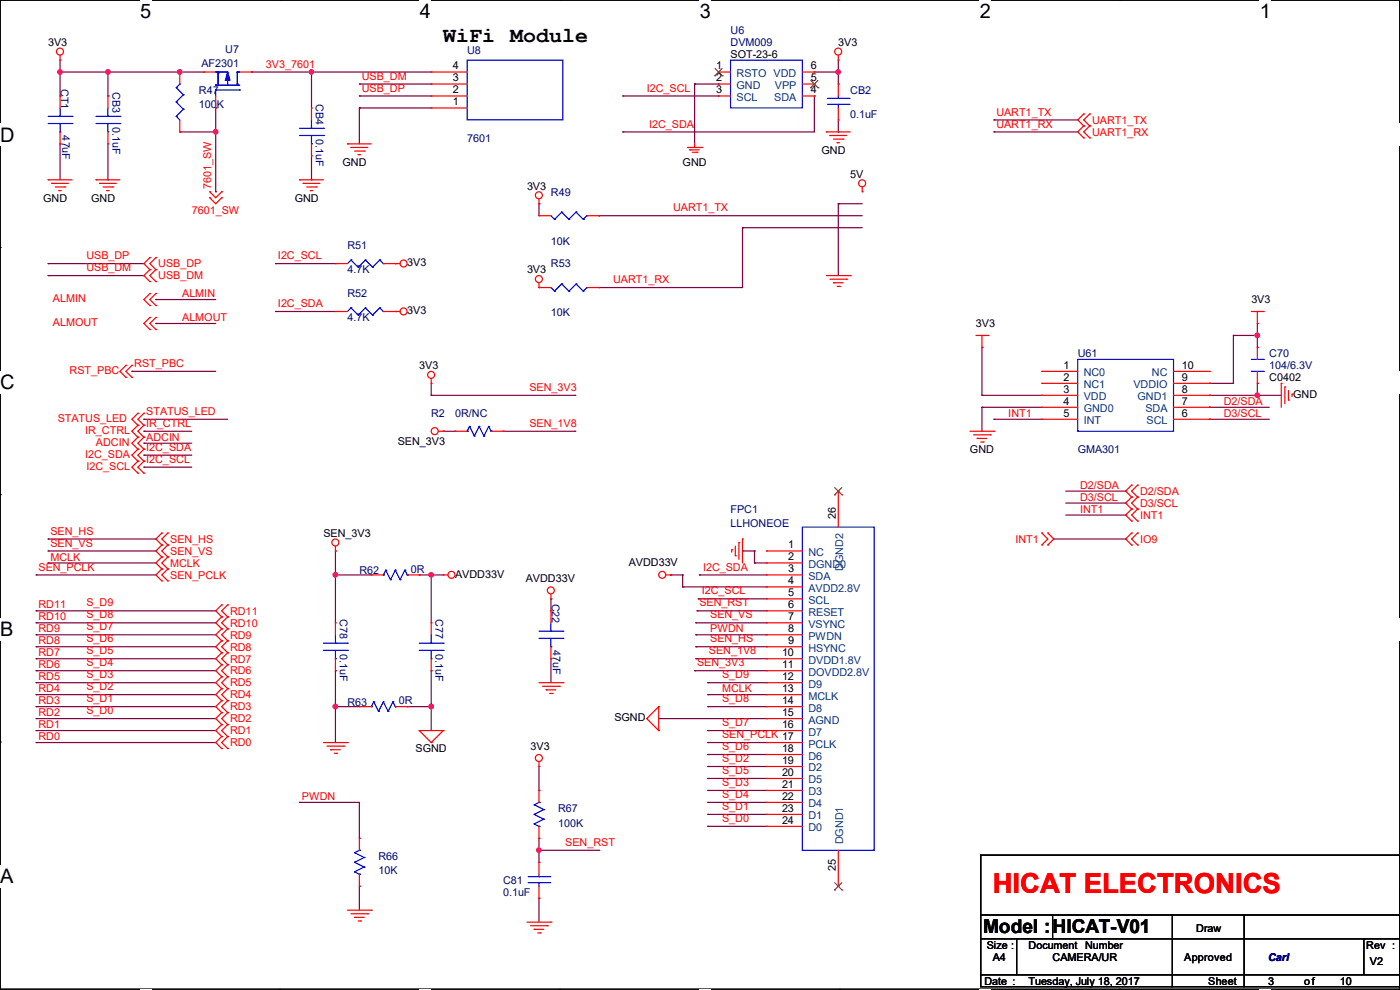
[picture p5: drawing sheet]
<svg xmlns="http://www.w3.org/2000/svg" width="297mm" height="210mm" viewBox="0 0 297 210" stroke-linecap="round" stroke-linejoin="round" font-family="sans-serif">
<path d="M0 0h297v209.8h-297z" fill="none" stroke="#000" stroke-width=".25"/>
<g fill="#fff">
<path d="M29.7 0h2.4v4.8h-2.4z"/>
<path d="M29.7 209.8h2.4v.2h-2.4z"/>
</g>
<path d="M59.4 0h.1M59.4 209.8h.1" fill="none" stroke="#000" stroke-width=".25"/>
<g fill="#fff">
<path d="M89.1 0h2.3v4.8h-2.3z"/>
<path d="M89.1 209.8h2.3v.2h-2.3z"/>
</g>
<path d="M118.8 0h.1M118.8 209.8h.1" fill="none" stroke="#000" stroke-width=".25"/>
<g fill="#fff">
<path d="M148.5 0h2.3v4.8h-2.3z"/>
<path d="M148.5 209.8h2.3v.2h-2.3z"/>
</g>
<path d="M178.2 0h.1M178.2 209.8h.1" fill="none" stroke="#000" stroke-width=".25"/>
<g fill="#fff">
<path d="M207.9 0h2.3v4.8h-2.3z"/>
<path d="M207.9 209.8h2.3v.2h-2.3z"/>
</g>
<path d="M237.6 0h.1M237.6 209.8h.1" fill="none" stroke="#000" stroke-width=".25"/>
<g fill="#fff">
<path d="M267.3 0h2.3v4.8h-2.3z"/>
<path d="M267.3 209.8h2.3v.2h-2.3z"/>
<path d="M0 26.2h3.1v4.8h-3.1z"/>
<path d="M297 26.2v4.8z"/>
<path d="M0 78.7h3.1v4.7h-3.1z"/>
<path d="M297 78.7v4.7z"/>
</g>
<path d="M0 52.5h.1M297 52.5h.1" fill="none" stroke="#000" stroke-width=".25"/>
<g fill="#fff">
<path d="M0 131.1h2.9v4.8h-2.9z"/>
<path d="M297 131.1v4.8z"/>
</g>
<path d="M0 104.9h.1M297 104.9h.1" fill="none" stroke="#000" stroke-width=".25"/>
<g fill="#fff">
<path d="M0 183.6h2.9v4.7h-2.9z"/>
<path d="M296.9 183.6h.1v4.7h-.1z"/>
</g>
<g fill="none" stroke="#000" stroke-width=".25">
<path d="M0 157.4h.1M297 157.4h.1M208.1 181.4h88.9v27.9h-88.9zM208.1 199.2h88.9M208.1 194.1h88.9M215.7 199.2h.1M215.7 199.2v7.6M223.3 194.1h.1M223.3 194.1v5.1M248.7 194.1h.1M248.7 194.1v15.2M263.9 194.1h.1"/>
<path d="M263.9 194.1v15.2M289.3 199.2h.1M289.3 199.2v7.6M297 199.2h.1M297 194.1h.1M208.1 206.8h.1M208.1 206.8h88.9"/>
</g>
<g fill="none" stroke="#800040" stroke-width=".25">
<path d="M12.7 15.3h.1M12.7 12.7v7.7M12.7 15.3h30.5M22.9 15.3v5.1M38.1 15.3h.1M53.4 15.3h.1M53.4 15.3h38.1M66.1 15.3h.1M66.1 15.3v7.6M76.2 17.8h.1M76.2 17.8h15.3M147.4 17.8h.1"/>
<path d="M147.4 17.8v12.7M147.4 17.8h5M172.8 15.3h5M177.8 15.3h.1M177.8 17.8h.1M177.8 12.7v5.1M12.7 30.5h.1M12.7 20.4h.1M12.7 30.5v7.6M22.9 38.1h.1M22.9 20.4h.1M22.9 30.5v7.6"/>
<path d="M38.1 28h.1M38.1 28h7.7M45.8 22.9h.1M45.8 22.9v17.8M66.1 38.1h.1M66.1 33.1v5M76.2 20.4h.1M76.2 22.9h.1M76.2 20.4h15.3M76.2 22.9v7.6M76.2 22.9h15.3M132.1 20.4h.1"/>
<path d="M132.1 28h.1M132.1 20.4h20.3M172.8 20.4h.1M172.8 20.4v7.6h-40.7M177.8 28h.1M177.8 25.4v2.6M210.9 25.4h.1M210.9 28h.1M210.9 28h17.7M210.9 25.4h17.7M10.2 55.9h.1M10.2 58.5h.1"/>
<path d="M10.2 55.9h20.3M10.2 58.5h20.3M45.8 40.7h.1M58.5 55.9h.1M58.5 55.9h12.7M114.3 43.2h.1M114.3 43.2v2.6M127 45.8h.1M127 45.8h55.9M157.5 48.3h.1M157.5 48.3h25.4M157.5 48.3v12.7h-30.5"/>
<path d="M177.8 43.2h.1M177.8 43.2h5.1M177.8 43.2v15.3M28 78.8h.1M28 78.8h17.8M33.1 63.5h.1M33.1 68.6h.1M33.1 63.5h12.7M33.1 68.6h12.7M58.5 66.1h.1M58.5 66.1h12.7M127 61h.1"/>
<path d="M208.3 73.7h.1M208.3 73.7v10.2M261.7 71.2h.1M261.7 71.2v10.1h-5.1M261.7 71.2h5M266.7 68.6h.1M266.7 73.7h.1M266.7 68.6v5.1M30.5 88.9h.1M30.5 91.5h.1M30.5 94h.1M30.5 96.6h.1"/>
<path d="M30.5 99.1h.1M30.5 91.5h10.2M30.5 88.9h17.8M30.5 94h10.2M30.5 96.6h10.2M30.5 99.1h10.2M91.5 83.9h.1M91.5 81.3v2.6M91.5 83.9h30.5M94 91.5h.1M94 91.5h2.6M106.7 91.5h15.3"/>
<path d="M122 91.5h.1M122 83.9h.1M208.3 83.9h.1M208.3 86.4h.1M208.3 86.4v5.1M208.3 83.9h12.7M208.3 86.4h12.7M210.9 88.9h.1M210.9 88.9h10.1M256.6 81.3h.1M256.6 83.9h.1M256.6 86.4h.1"/>
<path d="M256.6 88.9h.1M256.6 88.9h12.7M256.6 83.9h15.2M256.6 86.4h12.7M266.7 81.3h.1M266.7 83.9h.1M266.7 81.3v2.6M10.2 114.3h.1M10.2 116.9h.1M10.2 119.4h.1M10.2 116.9h22.9M10.2 119.4h22.9"/>
<path d="M10.2 114.3h22.9M71.2 116.9h.1M71.2 116.9v15.2M157.5 116.9h.1M157.5 116.9h2.6M160.1 119.4h.1M160.1 116.9h.1M160.1 119.4h2.5M160.1 116.9v2.5M223.6 114.3h15.2M226.1 104.2h12.7M226.1 106.7h12.7"/>
<path d="M226.1 109.3h12.7M238.8 104.2h.1M238.8 106.7h.1M238.8 109.3h.1M238.8 114.3h.1M7.7 122h.1M7.7 129.6h.1M7.7 132.1h.1M7.7 134.7h.1M7.7 137.2h.1M7.7 139.7h.1M7.7 122h25.4"/>
<path d="M7.7 129.6h38.1M7.7 132.1h38.1M7.7 134.7h38.1M7.7 137.2h38.1M7.7 139.7h38.1M71.2 122h.1M71.2 122h7.6M88.9 122h.1M88.9 122h5.1M91.5 122h.1M91.5 122v10.1M116.9 139.7h.1"/>
<path d="M116.9 127h.1M116.9 127v2.6M116.9 139.7v5.1M142.3 122h.1M142.3 122h2.5M144.8 122h.1M144.8 124.5h.1M144.8 122v2.5M144.8 124.5h17.8M147.6 132.1h.1M147.6 134.7h.1M147.6 137.2h.1"/>
<path d="M147.6 139.7h.1M147.6 132.1h15M147.6 134.7h15M147.6 137.2h15M147.6 139.7h15M147.9 129.6h.1M147.9 129.6h14.7M148.1 127h.1M148.1 127h14.5M148.4 122h.1M148.4 122h14.2M7.7 142.3h.1"/>
<path d="M7.7 144.8h.1M7.7 147.4h.1M7.7 149.9h.1M7.7 152.4h.1M7.7 155h.1M7.7 157.5h.1M7.7 149.9h38.1M7.7 142.3h38.1M7.7 144.8h38.1M7.7 147.4h38.1M7.7 152.4h38.1M7.7 155h38.1"/>
<path d="M7.7 157.5h38.1M71.2 142.3h.1M71.2 149.9h.1M71.2 157.5h.1M71.2 142.3v15.2M71.2 149.9h5M86.4 149.9h.1M86.4 149.9h5.1M91.5 149.9h.1M91.5 142.3h.1M91.5 142.3v12.7M139.7 152.4h22.9"/>
<path d="M147.4 142.3h.1M147.4 142.3h15.2M150.2 144.8h.1M150.2 147.4h.1M150.2 149.9h.1M150.2 155h.1M150.2 157.5h.1M150.2 149.9h12.4M150.2 144.8h12.4M150.2 147.4h12.4M150.2 155h12.4M150.2 157.5h12.4"/>
<path d="M162.6 152.4h.1M63.5 170.2h.1M63.5 170.2h12.7v7.6M76.2 177.8h.1M114.3 177.8h.1M114.3 167.7h.1M114.3 162.6v5.1M114.3 177.8v5.1M150.2 160.1h.1M150.2 162.6h.1M150.2 165.1h.1M150.2 167.7h.1"/>
<path d="M150.2 170.2h.1M150.2 172.8h.1M150.2 175.3h.1M150.2 170.2h12.4M150.2 160.1h12.4M150.2 162.6h12.4M150.2 165.1h12.4M150.2 167.7h12.4M150.2 172.8h12.4M150.2 175.3h12.4M76.2 188h.1M76.2 188v5.1"/>
<path d="M114.3 190.5h.1M114.3 182.9h.1M114.3 190.5v5.1M114.3 180.4h12.7M127 180.4h.1"/>
</g>
<g fill="#f0f" stroke="#f0f" stroke-width=".25">
<circle cx="66.1" cy="15.3" r=".49"/>
<circle cx="71.1" cy="121.9" r=".49"/>
<circle cx="91.5" cy="121.9" r=".49"/>
<circle cx="91.5" cy="149.9" r=".49"/>
<circle cx="71.1" cy="149.9" r=".49"/>
<circle cx="266.7" cy="83.8" r=".49"/>
<circle cx="114.3" cy="180.4" r=".49"/>
<circle cx="45.7" cy="28" r=".49"/>
<circle cx="177.8" cy="15.3" r=".49"/>
<circle cx="22.9" cy="15.3" r=".49"/>
<circle cx="38.1" cy="15.3" r=".49"/>
<circle cx="12.7" cy="15.3" r=".49"/>
<circle cx="266.7" cy="71.1" r=".49"/>
</g>
<g fill="none" stroke="#f00" stroke-width=".25">
<path d="M12.7 12.7h.1M12.7 11.7v1M38.1 15.3h.1M38.1 15.3v2.5M43.2 15.3h.1M43.2 15.3h2.6M50.8 15.3h2.6M53.4 15.3h.1M91.5 17.8h.1M91.5 15.3h.1M91.5 17.8h7.6M91.5 15.3h7.6"/>
<path d="M152.4 15.3h.1M152.4 17.8h.1M152.4 17.8h2.6M152.4 15.3h2.6M170.2 17.8h2.6M170.2 15.3h2.6M172.8 17.8h.1M172.8 15.3h.1M177.8 12.7h.1M177.8 17.8h.1M177.8 11.7v1M177.8 17.8v2.6"/>
<path d="M10.2 38.1h.1M10.2 38.1h5.1M11 38.9h.1M11 38.9h3.5M11.7 39.7h2.1M12.7 20.4h.1M12.7 30.5h.1M12.7 20.4v2.5M12.7 28v2.5M13.8 39.7h.1M20.4 38.1h.1M20.4 38.1h5"/>
<path d="M21.1 38.9h.1M21.1 38.9h3.6M21.9 39.7h2M22.9 20.4h.1M22.9 30.5h.1M22.9 20.4v2.5M22.9 28v2.5M23.9 39.7h.1M38.1 28h.1M38.1 25.4v2.6M45.8 22.9h.1M45.8 20.4v2.5"/>
<path d="M63.5 38.1h.1M63.5 38.1h5.1M64.3 38.9h.1M64.3 38.9h3.6M65.1 39.7h2M66.1 22.9h.1M66.1 33.1h.1M66.1 22.9v2.5M66.1 30.5v2.6M67.1 39.7h.1M73.7 30.5h.1M73.7 30.5h5.1"/>
<path d="M74.5 31.3h.1M74.5 31.3h3.5M75.2 32h2.1M76 32.8h.1M76 32.8h.5M77.3 32h.1M91.5 22.9h.1M91.5 20.4h.1M91.5 22.9h7.6M91.5 20.4h7.6M145.8 31.3h3.1M146.3 31.8h.1"/>
<path d="M146.3 31.8h2.1M146.9 32.3h1M147.4 31.3h.1M147.4 30.5v.8M147.9 32.3h.1M148.9 31.3h.1M152.4 20.4h.1M152.4 20.4h2.6M170.2 20.4h2.6M172.8 20.4h.1M175.3 28h.1M175.3 28h5.1"/>
<path d="M176.1 28.7h.1M176.1 28.7h3.5M176.8 29.5h2.1M177.6 30.3h.1M177.6 30.3h.5M177.8 25.4h.1M177.8 22.9v2.5M178.9 29.5h.1M182.9 39.7v1M229.9 24.2h.1M229.9 26.7h.1M229.9 29.3h.1"/>
<path d="M229.9 24.2l-1.3 1.2 1.3 1.3M229.9 26.7l-1.3 1.3 1.3 1.3M231.2 26.7h.1M231.2 24.2h.1M231.2 29.3h.1M231.2 24.2l-1.3 1.2 1.3 1.3M231.2 26.7l-1.3 1.3 1.3 1.3M12.5 40.4h.1M12.5 40.4h.5M22.6 40.4h.1M22.6 40.4h.6M31.8 54.7h.1"/>
<path d="M31.8 57.2h.1M31.8 59.7h.1M31.8 57.2l-1.3 1.3 1.3 1.2M31.8 54.7l-1.3 1.2 1.3 1.3M33.1 57.2h.1M33.1 54.7h.1M33.1 59.7h.1M33.1 54.7l-1.3 1.2 1.3 1.3M33.1 57.2l-1.3 1.3 1.3 1.2M44.5 42h.1M44.5 40.7h.1M44.5 42l1.3 1.2 1.2-1.2"/>
<path d="M44.5 40.7l1.3 1.3 1.2-1.3M47 42h.1M47 40.7h.1M65.8 40.4h.1M65.8 40.4h.5M71.2 55.9h.1M71.2 55.9h2.5M81.3 55.9h3.6M83.9 55.9h.1M114.3 43.2h.1M114.3 45.8h.1M114.3 42.2v1"/>
<path d="M114.3 60v1M114.3 45.8h2.6M124.5 45.8h2.5M127 45.8h.1M175.3 58.5h5.1M176.1 59.2h3.5M176.8 60h.1M176.8 60h2.1M179.6 59.2h.1M180.4 58.5h.1M182.9 40.7h.1M26.7 77.5h.1"/>
<path d="M26.7 77.5l-1.3 1.3 1.3 1.3M28 77.5h.1M28 77.5l-1.3 1.3 1.3 1.3M31.8 62.3h.1M31.8 64.8h.1M31.8 67.4h.1M31.8 69.9h.1M31.8 62.3l-1.3 1.2 1.3 1.3M31.8 67.4l-1.3 1.2 1.3 1.3M33.1 62.3h.1M33.1 64.8h.1M33.1 67.4h.1"/>
<path d="M33.1 69.9h.1M33.1 62.3l-1.3 1.2 1.3 1.3M33.1 67.4l-1.3 1.2 1.3 1.3M71.2 66.1h.1M71.2 66.1h2.5M81.3 66.1h3.6M83.9 66.1h.1M114.3 61h.1M114.3 61h2.6M124.5 61h2.5M127 61h.1M177.6 60.7h.5"/>
<path d="M178.1 60.7h.1M207.1 71.2h2.5M208.3 73.7h.1M208.3 71.2v2.5M209.6 71.2h.1M221 78.8h.1M221 78.8h7.6M249 78.8h7.6M256.6 78.8h.1M265.5 66.1h2.5M266.7 68.6h.1M266.7 73.7h.1"/>
<path d="M266.7 66.1v2.5M266.7 73.7v2.5M266.7 78.8v2.5M268 66.1h.1M26.7 80.1h.1M28 80.1h.1M29.3 87.7h.1M29.3 90.2h.1M29.3 92.8h.1M29.3 95.3h.1M29.3 97.8h.1M29.3 87.7l-1.3 1.2 1.3 1.3"/>
<path d="M29.3 90.2l-1.3 1.3 1.3 1.3M29.3 92.8l-1.3 1.2 1.3 1.3M29.3 95.3l-1.3 1.3 1.3 1.2M29.3 97.8l-1.3 1.3 1.3 1.3M30.5 87.7h.1M30.5 90.2h.1M30.5 92.8h.1M30.5 95.3h.1M30.5 97.8h.1M30.5 87.7l-1.2 1.2 1.2 1.3M30.5 90.2l-1.2 1.3 1.2 1.3M30.5 92.8l-1.2 1.2 1.2 1.3"/>
<path d="M30.5 95.3l-1.2 1.3 1.2 1.2M30.5 97.8l-1.2 1.3 1.2 1.3M91.5 81.3h.1M91.5 80.3v1M93 91.5h1M94 91.5h.1M96.6 91.5h.1M96.6 91.5h2.5M104.2 91.5h2.5M106.7 91.5h.1M205.8 91.5h5.1M206.5 92.2h3.6"/>
<path d="M207.3 93h.1M207.3 93h2M208.1 93.8h.5M208.6 93.8h.1M210.1 92.2h.1M210.9 91.5h.1M221 81.3h.1M221 83.9h.1M221 86.4h.1M221 88.9h.1M221 81.3h7.6M221 83.9h7.6"/>
<path d="M221 86.4h7.6M221 88.9h7.6M249 81.3h7.6M249 83.9h7.6M249 86.4h7.6M249 88.9h7.6M256.6 88.9h.1M256.6 86.4h.1M256.6 83.9h.1M256.6 81.3h.1M266.7 81.3h.1M271.8 81.3h.1"/>
<path d="M271.8 81.3v5.1M272.6 82.1h.1M272.6 82.1v3.5M273.3 84.9h.1M273.3 82.8v2.1M274.1 83.6h.1M274.1 83.6v.5M29.3 100.4h.1M30.5 100.4h.1M34.3 113.1h.1M34.3 115.6h.1M34.3 118.2h.1"/>
<path d="M34.3 113.1l-1.2 1.2 1.2 1.3M34.3 115.6l-1.2 1.3 1.2 1.3M34.3 118.2l-1.2 1.2 1.2 1.3M35.6 115.6h.1M35.6 113.1h.1M35.6 118.2h.1M35.6 113.1l-1.3 1.2 1.3 1.3M35.6 115.6l-1.3 1.3 1.3 1.3M35.6 118.2l-1.3 1.2 1.3 1.3M71.2 116.9h.1M71.2 115.9v1M155.2 116.6h.1"/>
<path d="M155.2 116.6v.5M156 117.9h.1M156 115.9v2M156.8 115.1h.1M156.8 115.1v3.6M157.5 114.3h.1M157.5 114.3v5.1M162.6 116.9h.1M162.6 119.4h.1M162.6 116.9h7.6M162.6 119.4h7.6M177.8 104.2h.1"/>
<path d="M177.8 104.2v7.6M221 115.6h.1M221 113.1h.1M221 113.1l1.3 1.2-1.3 1.3M222.3 113.1h.1M222.3 115.6h.1M222.3 113.1l1.3 1.2-1.3 1.3M240.1 102.9h.1M240.1 105.5h.1M240.1 108h.1M240.1 110.5h.1M240.1 113.1h.1"/>
<path d="M240.1 115.6h.1M240.1 102.9l-1.3 1.3 1.3 1.3M240.1 105.5l-1.3 1.2 1.3 1.3M240.1 108l-1.3 1.3 1.3 1.2M240.1 113.1l-1.3 1.2 1.3 1.3M241.3 105.5h.1M241.3 102.9h.1M241.3 108h.1M241.3 110.5h.1M241.3 115.6h.1M241.3 113.1h.1M241.3 102.9l-1.2 1.3 1.2 1.3"/>
<path d="M241.3 105.5l-1.2 1.2 1.2 1.3M241.3 108l-1.2 1.3 1.2 1.2M241.3 113.1l-1.2 1.2 1.2 1.3M34.3 120.7h.1M34.3 123.2h.1M34.3 120.7l-1.2 1.3 1.2 1.2M35.6 120.7h.1M35.6 123.2h.1M35.6 120.7l-1.3 1.3 1.3 1.2M47 128.3h.1M47 130.9h.1M47 133.4h.1"/>
<path d="M47 135.9h.1M47 138.5h.1M47 128.3l-1.2 1.3 1.2 1.3M47 130.9l-1.2 1.2 1.2 1.3M47 133.4l-1.2 1.3 1.2 1.2M47 135.9l-1.2 1.3 1.2 1.3M47 138.5l-1.2 1.2 1.2 1.3M48.3 130.9h.1M48.3 128.3h.1M48.3 133.4h.1M48.3 135.9h.1M48.3 138.5h.1"/>
<path d="M48.3 128.3l-1.3 1.3 1.3 1.3M48.3 130.9l-1.3 1.2 1.3 1.3M48.3 133.4l-1.3 1.3 1.3 1.2M48.3 135.9l-1.3 1.3 1.3 1.3M48.3 138.5l-1.3 1.2 1.3 1.3M71.2 132.1h.1M71.2 132.1v2.6M71.2 139.7v2.6M78.8 122h.1M78.8 122h2.5M86.4 122h2.5M88.9 122h.1"/>
<path d="M91.5 132.1h.1M91.5 132.1v2.6M91.5 139.7v2.6M94 122h.1M94 122h1M116.9 127h.1M116.9 129.6h.1M116.9 139.7h.1M116.9 126v1M116.9 129.6v2.5M116.9 137.2v2.5M141.3 122h1"/>
<path d="M142.3 122h.1M162.6 122h.1M162.6 124.5h.1M162.6 127h.1M162.6 129.6h.1M162.6 132.1h.1M162.6 134.7h.1M162.6 137.2h.1M162.6 139.7h.1M162.6 122h7.6M162.6 124.5h7.6M162.6 127h7.6"/>
<path d="M162.6 129.6h7.6M162.6 132.1h7.6M162.6 134.7h7.6M162.6 137.2h7.6M162.6 139.7h7.6M47 141h.1M47 143.6h.1M47 146.1h.1M47 148.6h.1M47 151.2h.1M47 153.7h.1M47 156.3h.1"/>
<path d="M47 158.8h.1M47 141l-1.2 1.3 1.2 1.3M47 143.6l-1.2 1.2 1.2 1.3M47 146.1l-1.2 1.3 1.2 1.2M47 148.6l-1.2 1.3 1.2 1.3M47 151.2l-1.2 1.2 1.2 1.3M47 153.7l-1.2 1.3 1.2 1.3M47 156.3l-1.2 1.2 1.2 1.3M48.3 141h.1M48.3 143.6h.1M48.3 146.1h.1M48.3 148.6h.1"/>
<path d="M48.3 151.2h.1M48.3 153.7h.1M48.3 156.3h.1M48.3 158.8h.1M48.3 141l-1.3 1.3 1.3 1.3M48.3 143.6l-1.3 1.2 1.3 1.3M48.3 146.1l-1.3 1.3 1.3 1.2M48.3 148.6l-1.3 1.3 1.3 1.3M48.3 151.2l-1.3 1.2 1.3 1.3M48.3 153.7l-1.3 1.3 1.3 1.3M48.3 156.3l-1.3 1.2 1.3 1.3M68.6 157.5h5.1"/>
<path d="M69.4 158.3h3.5M70.1 159h.1M70.1 159h2.1M70.9 159.8h.5M71.2 142.3h.1M71.4 159.8h.1M72.9 158.3h.1M73.7 157.5h.1M76.2 149.9h.1M76.2 149.9h2.6M83.9 149.9h2.5M86.4 149.9h.1"/>
<path d="M88.9 155h.1M88.9 155h5.1M88.9 155l2.6 2.5M91.5 157.5h.1M91.5 142.3h.1M94 155h.1M94 155l-2.5 2.5M114.3 144.8h5.1M115.1 145.6h3.6M115.9 146.3h.1M115.9 146.3h2M116.6 147.1h.5"/>
<path d="M117.1 147.1h.1M118.7 145.6h.1M119.4 144.8h.1M137.2 152.4h.1M137.2 152.4l2.5 2.6M139.7 155h.1M139.7 149.9h.1M139.7 149.9v5.1M139.7 149.9l-2.5 2.5M162.6 142.3h.1M162.6 144.8h.1M162.6 147.4h.1"/>
<path d="M162.6 149.9h.1M162.6 152.4h.1M162.6 155h.1M162.6 157.5h.1M162.6 144.8h7.6M162.6 155h7.6M162.6 157.5h7.6M162.6 142.3h7.6M162.6 147.4h7.6M162.6 149.9h7.6M162.6 152.4h7.6M76.2 177.8h.1"/>
<path d="M76.2 177.8v2.6M114.3 162.6h.1M114.3 177.8h.1M114.3 167.7h.1M114.3 161.6v1M114.3 167.7v2.5M114.3 175.3v2.5M162.6 160.1h.1M162.6 162.6h.1M162.6 165.1h.1M162.6 167.7h.1M162.6 170.2h.1"/>
<path d="M162.6 172.8h.1M162.6 175.3h.1M162.6 160.1h7.6M162.6 162.6h7.6M162.6 165.1h7.6M162.6 167.7h7.6M162.6 170.2h7.6M162.6 172.8h7.6M162.6 175.3h7.6M73.7 193.1h5.1M74.5 193.8h3.5M75.2 194.6h.1"/>
<path d="M75.2 194.6h2.1M76 195.4h.5M76.2 188h.1M76.2 185.5v2.5M76.5 195.4h.1M78 193.8h.1M78.8 193.1h.1M111.8 195.6h5.1M112.6 196.4h3.5M113.3 197.1h.1M113.3 197.1h2.1M114.1 197.9h.5"/>
<path d="M114.3 182.9h.1M114.3 190.5h.1M114.3 182.9v2.6M114.3 188v2.5M114.6 197.9h.1M116.1 196.4h.1M116.9 195.6h.1M177.8 188h.1M177.8 180.4v7.6"/>
<circle cx="12.7" cy="10.9" r=".74"/>
<circle cx="177.8" cy="10.9" r=".74"/>
<circle cx="182.9" cy="38.9" r=".74"/>
<circle cx="85.6" cy="55.9" r=".74"/>
<circle cx="114.3" cy="59.2" r=".74"/>
<circle cx="114.3" cy="41.4" r=".74"/>
<circle cx="85.6" cy="66.1" r=".74"/>
<circle cx="91.5" cy="79.5" r=".74"/>
<circle cx="92.2" cy="91.5" r=".74"/>
<circle cx="71.1" cy="115.1" r=".74"/>
<circle cx="95.8" cy="121.9" r=".74"/>
<circle cx="116.9" cy="125.2" r=".74"/>
<circle cx="140.5" cy="121.9" r=".74"/>
<circle cx="114.3" cy="160.8" r=".74"/>
</g>
<g fill="none" stroke="#00f" stroke-width=".25">
<path d="M37.4 18.6h.1M37.4 18.6l1.5 1.5M38.1 17.8h.1M38.1 17.8l-.7 .8M45.8 18.1h.1M45.8 15.3h.1M45.8 19.1h.1M45.8 18.1h5M45.8 15.3h2.5v2.8M45.8 19.1v1.3M45.8 19.1h5M46.3 15.5h.1"/>
<path d="M46.3 15.3h.1M46.3 15.3v2.8M48.3 18.1h.1M50.3 15.3h.1M50.3 17.8h.1M50.3 18.1h.1M50.3 15.3h.5M50.3 15.3v2.8M50.8 19.1h.1M99.1 12.7h20.3v12.7h-20.3zM155 12.7h15.2v10.2h-15.2zM10.2 26.2h5.1"/>
<path d="M10.2 24.7h5.1M12.7 28h.1M12.7 24.7h.1M12.7 22.9v1.8M12.7 26.2v1.8M15.3 26.2h.1M15.3 24.7h.1M20.4 26.2h5M20.4 24.7h5M22.9 28h.1M22.9 24.7h.1M22.9 22.9v1.8"/>
<path d="M22.9 26.2v1.8M25.4 26.2h.1M25.4 24.7h.1M37.4 24.7h.1M37.4 21.6h.1M37.4 24.7l.7 .7M37.4 21.6l1.5 1.6M38.9 23.2h.1M38.9 20.1h.1M38.9 23.2l-1.5 1.5M38.9 20.1l-1.5 1.5M63.5 28.7h5.1"/>
<path d="M63.5 27.2h5.1M66.1 30.5h.1M66.1 27.2h.1M66.1 25.4v1.8M66.1 28.7v1.8M68.6 28.7h.1M68.6 27.2h.1M175.6 22.1h4.5M175.6 20.9h4.5M177.8 20.9h.1M177.8 22.1h.1M177.8 20.4v.5"/>
<path d="M177.8 22.1v.8M180.1 22.1h.1M180.1 20.9h.1M74.5 55.2h.1M74.5 55.2l-.8 .7M74.5 55.2l1.5 1.5M76 56.7h.1M77.5 55.2h.1M77.5 55.2l-1.5 1.5M77.5 55.2l1.5 1.5M79 56.7h.1M80.6 55.2h.1"/>
<path d="M80.6 55.2l-1.6 1.5M80.6 55.2l.7 .7M81.3 55.9h.1M116.9 45.8l.7 .7M117.6 46.5h.1M119.2 45h.1M119.2 45l-1.6 1.5M119.2 45l1.5 1.5M120.7 46.5h.1M122.2 45h.1M122.2 45l-1.5 1.5M122.2 45l1.5 1.5"/>
<path d="M123.7 46.5h.1M124.5 45.8h.1M124.5 45.8l-.8 .7M74.5 65.3h.1M74.5 65.3l-.8 .8M74.5 65.3l1.5 1.5M76 66.8h.1M77.5 65.3h.1M77.5 65.3l-1.5 1.5M77.5 65.3l1.5 1.5M79 66.8h.1M80.6 65.3h.1"/>
<path d="M80.6 65.3l-1.6 1.5M80.6 65.3l.7 .8M81.3 66.1h.1M116.9 61l.7 .8M117.6 61.8h.1M119.2 60.2h.1M119.2 60.2l-1.6 1.6M119.2 60.2l1.5 1.6M120.7 61.8h.1M122.2 60.2h.1M122.2 60.2l-1.5 1.6M122.2 60.2l1.5 1.6"/>
<path d="M123.7 61.8h.1M124.5 61h.1M124.5 61l-.8 .8M228.6 76.2h20.4v15.3h-20.4zM265.5 76.2h2.5M265.5 78.8h2.5M268 76.2h.1M268 78.8h.1M99.1 91.5h.1M99.6 90.5h.1M99.6 90.5l1 2M99.6 90.5l-.5 1"/>
<path d="M100.6 92.5h.1M101.6 90.5h.1M101.6 90.5l1.1 2M101.6 90.5l-1 2M102.7 92.5h.1M103.7 90.5h.1M103.7 90.5l-1 2M103.7 90.5l.5 1M104.2 91.5h.1M170.2 111.8h15.3v68.6h-15.3zM68.6 138h5.1M68.6 136.4h5.1"/>
<path d="M71.2 139.7h.1M71.2 136.4h.1M71.2 134.7v1.7M71.2 138v1.7M73.7 138h.1M73.7 136.4h.1M81.3 122h.1M81.8 120.9h.1M81.8 120.9l1 2.1M81.8 120.9l-.5 1.1M82.8 123h.1M83.9 120.9h.1"/>
<path d="M83.9 120.9l1 2.1M83.9 120.9l-1.1 2.1M84.9 123h.1M85.9 120.9h.1M85.9 120.9l-1 2.1M85.9 120.9l.5 1.1M86.4 122h.1M88.9 138h5.1M88.9 136.4h5.1M91.5 139.7h.1M91.5 136.4h.1M91.5 134.7v1.7"/>
<path d="M91.5 138v1.7M94 138h.1M94 136.4h.1M114.3 135.4h5.1M114.3 133.9h5.1M116.9 137.2h.1M116.9 133.9h.1M116.9 132.1v1.8M116.9 135.4v1.8M119.4 135.4h.1M119.4 133.9h.1M78.8 149.9h.1"/>
<path d="M79.3 148.9h.1M79.3 148.9l1 2M79.3 148.9l-.5 1M80.3 150.9h.1M81.3 148.9h.1M81.3 148.9l1 2M81.3 148.9l-1 2M82.3 150.9h.1M83.4 148.9h.1M83.4 148.9l-1.1 2M83.4 148.9l.5 1M83.9 149.9h.1"/>
<path d="M113.3 174.8h.1M113.3 172.8h.1M113.3 170.7h.1M113.3 174.8l1 .5M113.3 172.8l2.1 1M113.3 170.7l2.1 1M114.3 170.2h.1M114.3 175.3h.1M114.3 170.2l-1 .5M115.4 171.7h.1M115.4 173.8h.1M115.4 171.7l-2.1 1.1"/>
<path d="M115.4 173.8l-2.1 1M75.2 185h.1M75.2 182.9h.1M75.2 180.9h.1M75.2 185l1 .5M75.2 182.9l2.1 1M75.2 180.9l2.1 1M76.2 180.4h.1M76.2 185.5h.1M76.2 180.4l-1 .5M77.3 181.9h.1M77.3 183.9h.1"/>
<path d="M77.3 181.9l-2.1 1M77.3 183.9l-2.1 1.1M112.1 187.2h4.5M112.1 186h4.5M114.3 186h.1M114.3 187.2h.1M114.3 185.5v.5M114.3 187.2v.8M116.6 187.2h.1M116.6 186h.1"/>
</g>
<g fill="none" stroke="#804000" stroke-width=".21">
<path d="M151.6 16.1h.1M151.7 14.5l1.5 1.6M153.2 14.5l-1.6 1.6M153.2 16.1h.1M172 18.6h.1M172 17.1l1.6 1.5M173.5 17.1l-1.5 1.5M173.6 18.6h.1M177 105h.1M177.1 103.4l1.5 1.6M178.6 103.4l-1.6 1.6M178.6 105h.1"/>
<path d="M177 188.8h.1M177.1 187.2l1.5 1.6M178.6 187.2l-1.6 1.6M178.6 188.8h.1"/>
</g>
<path d="M48.3 15.3l.5 1.8h-1z" fill="#00f" stroke="#00f" stroke-width=".25"/>
<text font-size="5.8" fill="#f00" x="210.6" y="189.4">HICAT ELECTRONICS</text>
<g font-size="4.6">
<text x="94" y="8.9">WiFi</text>
<text x="108.2" y="8.9">Module</text>
</g>
<g font-size="4.2">
<text x="29.7" y="3.9">5</text>
<text x="89.1" y="3.9">4</text>
<text x="148.5" y="3.9">3</text>
<text x="207.9" y="3.9">2</text>
<text x="267.3" y="3.9">1</text>
<text x="0" y="30.1">D</text>
<text x="0" y="82.5">C</text>
<text x="0" y="135">B</text>
<text x="0" y="187.4">A</text>
<text x="297" y="187.4">A</text>
</g>
<g font-size="4.1">
<text x="208.6" y="197.9">Model :</text>
<text x="223.3" y="197.9">HICAT-V01</text>
</g>
<g font-size="2.3">
<text x="10.2" y="9.7">3V3</text>
<text x="177.8" y="9.7">3V3</text>
<text x="96.1" y="17.3">3</text>
<text x="96.1" y="14.7">4</text>
<text x="151.9" y="14.7">1</text>
<text x="151.9" y="17.3">2</text>
<text x="155" y="12.3">SOT-23-6</text>
<text x="172" y="17.3">5</text>
<text x="172" y="14.7">6</text>
<text x="96.1" y="22.4">1</text>
<text x="96.1" y="19.8">2</text>
<text x="151.9" y="19.8">3</text>
<text x="172" y="19.8">4</text>
<text x="72.7" y="35.1">GND</text>
<text x="144.8" y="35.1">GND</text>
<text x="174.3" y="32.6">GND</text>
<text x="111.8" y="40.2">3V3</text>
<text x="180.4" y="37.7">5V</text>
<text x="9.2" y="42.8">GND</text>
<text x="19.3" y="42.8">GND</text>
<text x="62.5" y="42.8">GND</text>
<text x="86.4" y="56.5">3V3</text>
<text x="111.8" y="58">3V3</text>
<text x="265.5" y="64.3">3V3</text>
<text x="86.4" y="66.6">3V3</text>
<text x="207.1" y="69.4">3V3</text>
<text x="88.9" y="78.3">3V3</text>
<text x="225.6" y="78.2">1</text>
<text x="225.6" y="80.8">2</text>
<text x="225.6" y="83.3">3</text>
<text x="250.7" y="83.3">8</text>
<text x="250.7" y="80.8">9</text>
<text x="250.7" y="78.2">10</text>
<text x="269.3" y="80.9">C0402</text>
<text x="225.6" y="85.9">4</text>
<text x="225.6" y="88.4">5</text>
<text x="250.7" y="88.4">6</text>
<text x="250.7" y="85.9">7</text>
<text x="274.4" y="84.4">GND</text>
<text x="84.4" y="94.3">SEN_3V3</text>
<text x="205.8" y="96.1">GND</text>
<text x="68.6" y="113.9">SEN_3V3</text>
<text x="177.3" y="110" transform="rotate(-90 177.3 110)">26</text>
<text x="133.4" y="120">AVDD33V</text>
<text x="167.2" y="116.3">1</text>
<text x="167.2" y="118.9">2</text>
<text x="96.6" y="122.5">AVDD33V</text>
<text x="111.5" y="123.5">AVDD33V</text>
<text x="167.2" y="121.4">3</text>
<text x="167.2" y="124">4</text>
<text x="167.2" y="126.5">5</text>
<text x="167.2" y="129">6</text>
<text x="167.2" y="131.6">7</text>
<text x="167.2" y="134.1">8</text>
<text x="167.2" y="136.7">9</text>
<text x="165.9" y="139.2">10</text>
<text x="165.9" y="141.7">11</text>
<text x="165.9" y="144.3">12</text>
<text x="165.9" y="146.8">13</text>
<text x="165.9" y="149.4">14</text>
<text x="130.3" y="153">SGND</text>
<text x="165.9" y="151.9">15</text>
<text x="165.9" y="154.4">16</text>
<text x="88.2" y="159.6">SGND</text>
<text x="112.6" y="159.1">3V3</text>
<text x="165.9" y="159.5">18</text>
<text x="165.9" y="162.1">19</text>
<text x="165.9" y="164.6">20</text>
<text x="165.9" y="167.1">21</text>
<text x="165.9" y="169.7">22</text>
<text x="165.9" y="172.2">23</text>
<text x="165.9" y="174.8">24</text>
<text x="177.3" y="184.7" transform="rotate(-90 177.3 184.7)">25</text>
<text x="253.8" y="197.7">Draw</text>
<text x="209.3" y="201.3">Size :</text>
<text x="210.6" y="203.8">A4</text>
<text x="218.2" y="201.3">Document</text>
<text x="223.3" y="203.8">CAMERA/UR</text>
<text x="230.2" y="201.3">Number</text>
<text x="251.2" y="203.8">Approved</text>
<text x="289.9" y="201.3">Rev :</text>
<text x="208.8" y="208.9">Date :</text>
<text x="218.2" y="208.9">Tuesday, July 18, 2017</text>
<text x="256.3" y="208.9">Sheet</text>
<text x="269" y="208.9">3</text>
<text x="276.7" y="208.9">of</text>
<text x="284.3" y="208.9">10</text>
<text x="290.6" y="204.8">V2</text>
</g>
<g font-size="2.3" fill="#000080">
<text x="47.8" y="11.3">U7</text>
<text x="99.1" y="11.5">U8</text>
<text x="155" y="7.2">U6</text>
<text x="155" y="9.7">DVM009</text>
<text x="42.7" y="14.3">AF2301</text>
<text x="12.9" y="18.8" transform="rotate(90 12.9 18.8)">CT1</text>
<text x="23.8" y="19.6" transform="rotate(90 23.8 19.6)">CB3</text>
<text x="42.2" y="19.9">R47</text>
<text x="42.2" y="22.9">100K</text>
<text x="67" y="22.1" transform="rotate(90 67 22.1)">CB4</text>
<text x="180.4" y="19.9">CB2</text>
<text x="13.2" y="28.7" transform="rotate(90 13.2 28.7)">47uF</text>
<text x="23.8" y="27" transform="rotate(90 23.8 27)">0.1uF</text>
<text x="67" y="29.5" transform="rotate(90 67 29.5)">0.1uF</text>
<text x="180.4" y="25">0.1uF</text>
<text x="99.1" y="30.1">7601</text>
<text x="116.9" y="41.5">R49</text>
<text x="73.7" y="52.9">R51</text>
<text x="116.9" y="51.9">10K</text>
<text x="73.7" y="58">4.7K</text>
<text x="116.9" y="56.7">R53</text>
<text x="73.7" y="63.1">R52</text>
<text x="73.7" y="68.2">4.7K</text>
<text x="116.9" y="67.1">10K</text>
<text x="228.6" y="75.8">U61</text>
<text x="269.3" y="75.8">C70</text>
<text x="269.3" y="78.3">104/6.3V</text>
<text x="91.5" y="88.5">R2</text>
<text x="96.6" y="88.5">0R/NC</text>
<text x="228.6" y="96.1">GMA301</text>
<text x="155" y="108.8">FPC1</text>
<text x="155" y="111.8">LLHONEOE</text>
<text x="76.2" y="121.8">R62</text>
<text x="87.2" y="121.5">0R</text>
<text x="72.1" y="131.4" transform="rotate(90 72.1 131.4)">C78</text>
<text x="92.4" y="131.4" transform="rotate(90 92.4 131.4)">C77</text>
<text x="117.1" y="128.1" transform="rotate(90 117.1 128.1)">C22</text>
<text x="117.3" y="138" transform="rotate(90 117.3 138)">47uF</text>
<text x="72.1" y="138.7" transform="rotate(90 72.1 138.7)">0.1uF</text>
<text x="92.4" y="138.7" transform="rotate(90 92.4 138.7)">0.1uF</text>
<text x="73.7" y="149.7">R63</text>
<text x="84.6" y="149.4">0R</text>
<text x="118.4" y="172.3">R67</text>
<text x="118.4" y="175.3">100K</text>
<text x="80.3" y="182.5">R66</text>
<text x="80.3" y="185.5">10K</text>
<text x="106.7" y="187.5">C81</text>
<text x="106.7" y="190.1">0.1uF</text>
<text x="269" y="203.8">Carl</text>
</g>
<g font-size="2.3" fill="#f00">
<text x="56.4" y="14.4">3V3_7601</text>
<text x="76.8" y="16.9">USB_DM</text>
<text x="76.8" y="19.4">USB_DP</text>
<text x="137.2" y="19.4">I2C_SCL</text>
<text x="137.7" y="27.1">I2C_SDA</text>
<text x="211.4" y="24.5">UART1_TX</text>
<text x="211.4" y="27.1">UART1_RX</text>
<text x="231.7" y="26.2">UART1_TX</text>
<text x="231.7" y="28.8">UART1_RX</text>
<text x="44.8" y="40.2" transform="rotate(-90 44.8 40.2)">7601_SW</text>
<text x="40.7" y="45.3">7601_SW</text>
<text x="142.8" y="44.8">UART1_TX</text>
<text x="18.3" y="55">USB_DP</text>
<text x="18.3" y="57.5">USB_DM</text>
<text x="33.6" y="56.7">USB_DP</text>
<text x="33.6" y="59.3">USB_DM</text>
<text x="59" y="55">I2C_SCL</text>
<text x="11.2" y="64.1">ALMIN</text>
<text x="38.7" y="63">ALMIN</text>
<text x="59" y="65.2">I2C_SDA</text>
<text x="130.1" y="60.1">UART1_RX</text>
<text x="11.2" y="69.2">ALMOUT</text>
<text x="38.7" y="68.1">ALMOUT</text>
<text x="28.5" y="77.9">RST_PBC</text>
<text x="14.8" y="79.3">RST_PBC</text>
<text x="112.3" y="82.9">SEN_3V3</text>
<text x="12.2" y="89.5">STATUS_LED</text>
<text x="31" y="88">STATUS_LED</text>
<text x="213.9" y="88.4">INT1</text>
<text x="259.6" y="85.9">D2/SDA</text>
<text x="259.6" y="88.4">D3/SCL</text>
<text x="18.1" y="92">IR_CTRL</text>
<text x="20.4" y="94.6">ADCIN</text>
<text x="31" y="90.6">IR_CTRL</text>
<text x="31" y="93.5">ADCIN</text>
<text x="31" y="95.6">I2C_SDA</text>
<text x="112.3" y="90.6">SEN_1V8</text>
<text x="18.1" y="97.1">I2C_SDA</text>
<text x="18.3" y="99.7">I2C_SCL</text>
<text x="31" y="98.2">I2C_SCL</text>
<text x="229.2" y="103.7">D2/SDA</text>
<text x="229.2" y="106.2">D3/SCL</text>
<text x="241.9" y="105">D2/SDA</text>
<text x="241.9" y="107.5">D3/SCL</text>
<text x="10.7" y="113.4">SEN_HS</text>
<text x="229.2" y="108.8">INT1</text>
<text x="241.9" y="110.1">INT1</text>
<text x="10.7" y="115.9">SEN_VS</text>
<text x="10.7" y="118.9">MCLK</text>
<text x="36.1" y="115.1">SEN_HS</text>
<text x="36.1" y="117.7">SEN_VS</text>
<text x="215.4" y="115.1">INT1</text>
<text x="241.9" y="115.1">IO9</text>
<text x="8.2" y="121">SEN_PCLK</text>
<text x="36.1" y="120.2">MCLK</text>
<text x="36.1" y="122.8">SEN_PCLK</text>
<text x="149.1" y="121">I2C_SDA</text>
<text x="8.2" y="129.1">RD11</text>
<text x="8.2" y="131.6">RD10</text>
<text x="18.3" y="128.7">S_D9</text>
<text x="18.3" y="131.2">S_D8</text>
<text x="48.8" y="130.4">RD11</text>
<text x="148.4" y="128.7">SEN_RST</text>
<text x="148.9" y="126.1">I2C_SCL</text>
<text x="150.7" y="131.2">SEN_VS</text>
<text x="8.2" y="134.2">RD9</text>
<text x="8.2" y="136.7">RD8</text>
<text x="18.3" y="133.7">S_D7</text>
<text x="18.3" y="136.3">S_D6</text>
<text x="48.8" y="132.9">RD10</text>
<text x="48.8" y="135.5">RD9</text>
<text x="150.7" y="134.2">PWDN</text>
<text x="150.7" y="136.3">SEN_HS</text>
<text x="8.2" y="139.2">RD7</text>
<text x="8.2" y="141.8">RD6</text>
<text x="18.3" y="138.8">S_D5</text>
<text x="18.3" y="141.4">S_D4</text>
<text x="18.3" y="143.9">S_D3</text>
<text x="48.8" y="138">RD8</text>
<text x="48.8" y="140.5">RD7</text>
<text x="48.8" y="143.1">RD6</text>
<text x="147.9" y="141.4">SEN_3V3</text>
<text x="150.4" y="138.8">SEN_1V8</text>
<text x="153.2" y="143.9">S_D9</text>
<text x="8.2" y="144.3">RD5</text>
<text x="8.2" y="146.9">RD4</text>
<text x="8.2" y="149.4">RD3</text>
<text x="18.3" y="146.4">S_D2</text>
<text x="18.3" y="149">S_D1</text>
<text x="48.8" y="145.6">RD5</text>
<text x="48.8" y="148.2">RD4</text>
<text x="153.2" y="146.9">MCLK</text>
<text x="153.2" y="149">S_D8</text>
<text x="8.2" y="151.9">RD2</text>
<text x="8.2" y="154.5">RD1</text>
<text x="18.3" y="151.5">S_D0</text>
<text x="48.8" y="150.7">RD3</text>
<text x="48.8" y="153.2">RD2</text>
<text x="48.8" y="155.8">RD1</text>
<text x="153.2" y="154">S_D7</text>
<text x="8.2" y="157">RD0</text>
<text x="48.8" y="158.3">RD0</text>
<text x="153.2" y="156.6">SEN_PCLK 17</text>
<text x="153.2" y="159.1">S_D6</text>
<text x="153.2" y="161.7">S_D2</text>
<text x="153.2" y="164.2">S_D5</text>
<text x="153.2" y="166.7">S_D3</text>
<text x="64.1" y="169.7">PWDN</text>
<text x="153.2" y="169.3">S_D4</text>
<text x="153.2" y="171.8">S_D1</text>
<text x="119.9" y="179.4">SEN_RST</text>
<text x="153.2" y="174.4">S_D0</text>
</g>
<g font-size="2.3" fill="#004080">
<text x="156.3" y="16.3">RSTO VDD</text>
<text x="156.3" y="18.9">GND</text>
<text x="156.3" y="21.4">SCL</text>
<text x="164.3" y="21.4">SDA</text>
<text x="164.4" y="18.9">VPP</text>
<text x="229.9" y="79.8">NC0</text>
<text x="229.9" y="82.4">NC1</text>
<text x="240.5" y="82.4">VDDIO</text>
<text x="244.4" y="79.8">NC</text>
<text x="229.9" y="84.9">VDD</text>
<text x="229.9" y="87.5">GND0</text>
<text x="241.3" y="84.9">GND1</text>
<text x="243" y="87.5">SDA</text>
<text x="229.9" y="90">INT</text>
<text x="243.3" y="90">SCL</text>
<text x="171.5" y="117.9">NC</text>
<text x="171.5" y="120.5">DGND0</text>
<text x="171.5" y="123">SDA</text>
<text x="171.5" y="125.6">AVDD2.8V</text>
<text x="178.9" y="121.1" transform="rotate(-90 178.9 121.1)">DGND2</text>
<text x="171.5" y="128.1">SCL</text>
<text x="171.5" y="130.6">RESET</text>
<text x="171.5" y="133.2">VSYNC</text>
<text x="171.5" y="135.7">PWDN</text>
<text x="171.5" y="138.3">HSYNC</text>
<text x="171.5" y="140.8">DVDD1.8V</text>
<text x="171.5" y="143.3">DOVDD2.8V</text>
<text x="171.5" y="145.9">D9</text>
<text x="171.5" y="148.4">MCLK</text>
<text x="171.5" y="151">D8</text>
<text x="171.5" y="153.5">AGND</text>
<text x="171.5" y="156">D7</text>
<text x="171.5" y="158.6">PCLK</text>
<text x="171.5" y="161.1">D6</text>
<text x="171.5" y="163.7">D2</text>
<text x="171.5" y="166.2">D5</text>
<text x="171.5" y="168.7">D3</text>
<text x="171.5" y="171.3">D4</text>
<text x="171.5" y="173.8">D1</text>
<text x="171.5" y="176.4">D0</text>
<text x="178.9" y="179.1" transform="rotate(-90 178.9 179.1)">DGND1</text>
</g>
</svg>
